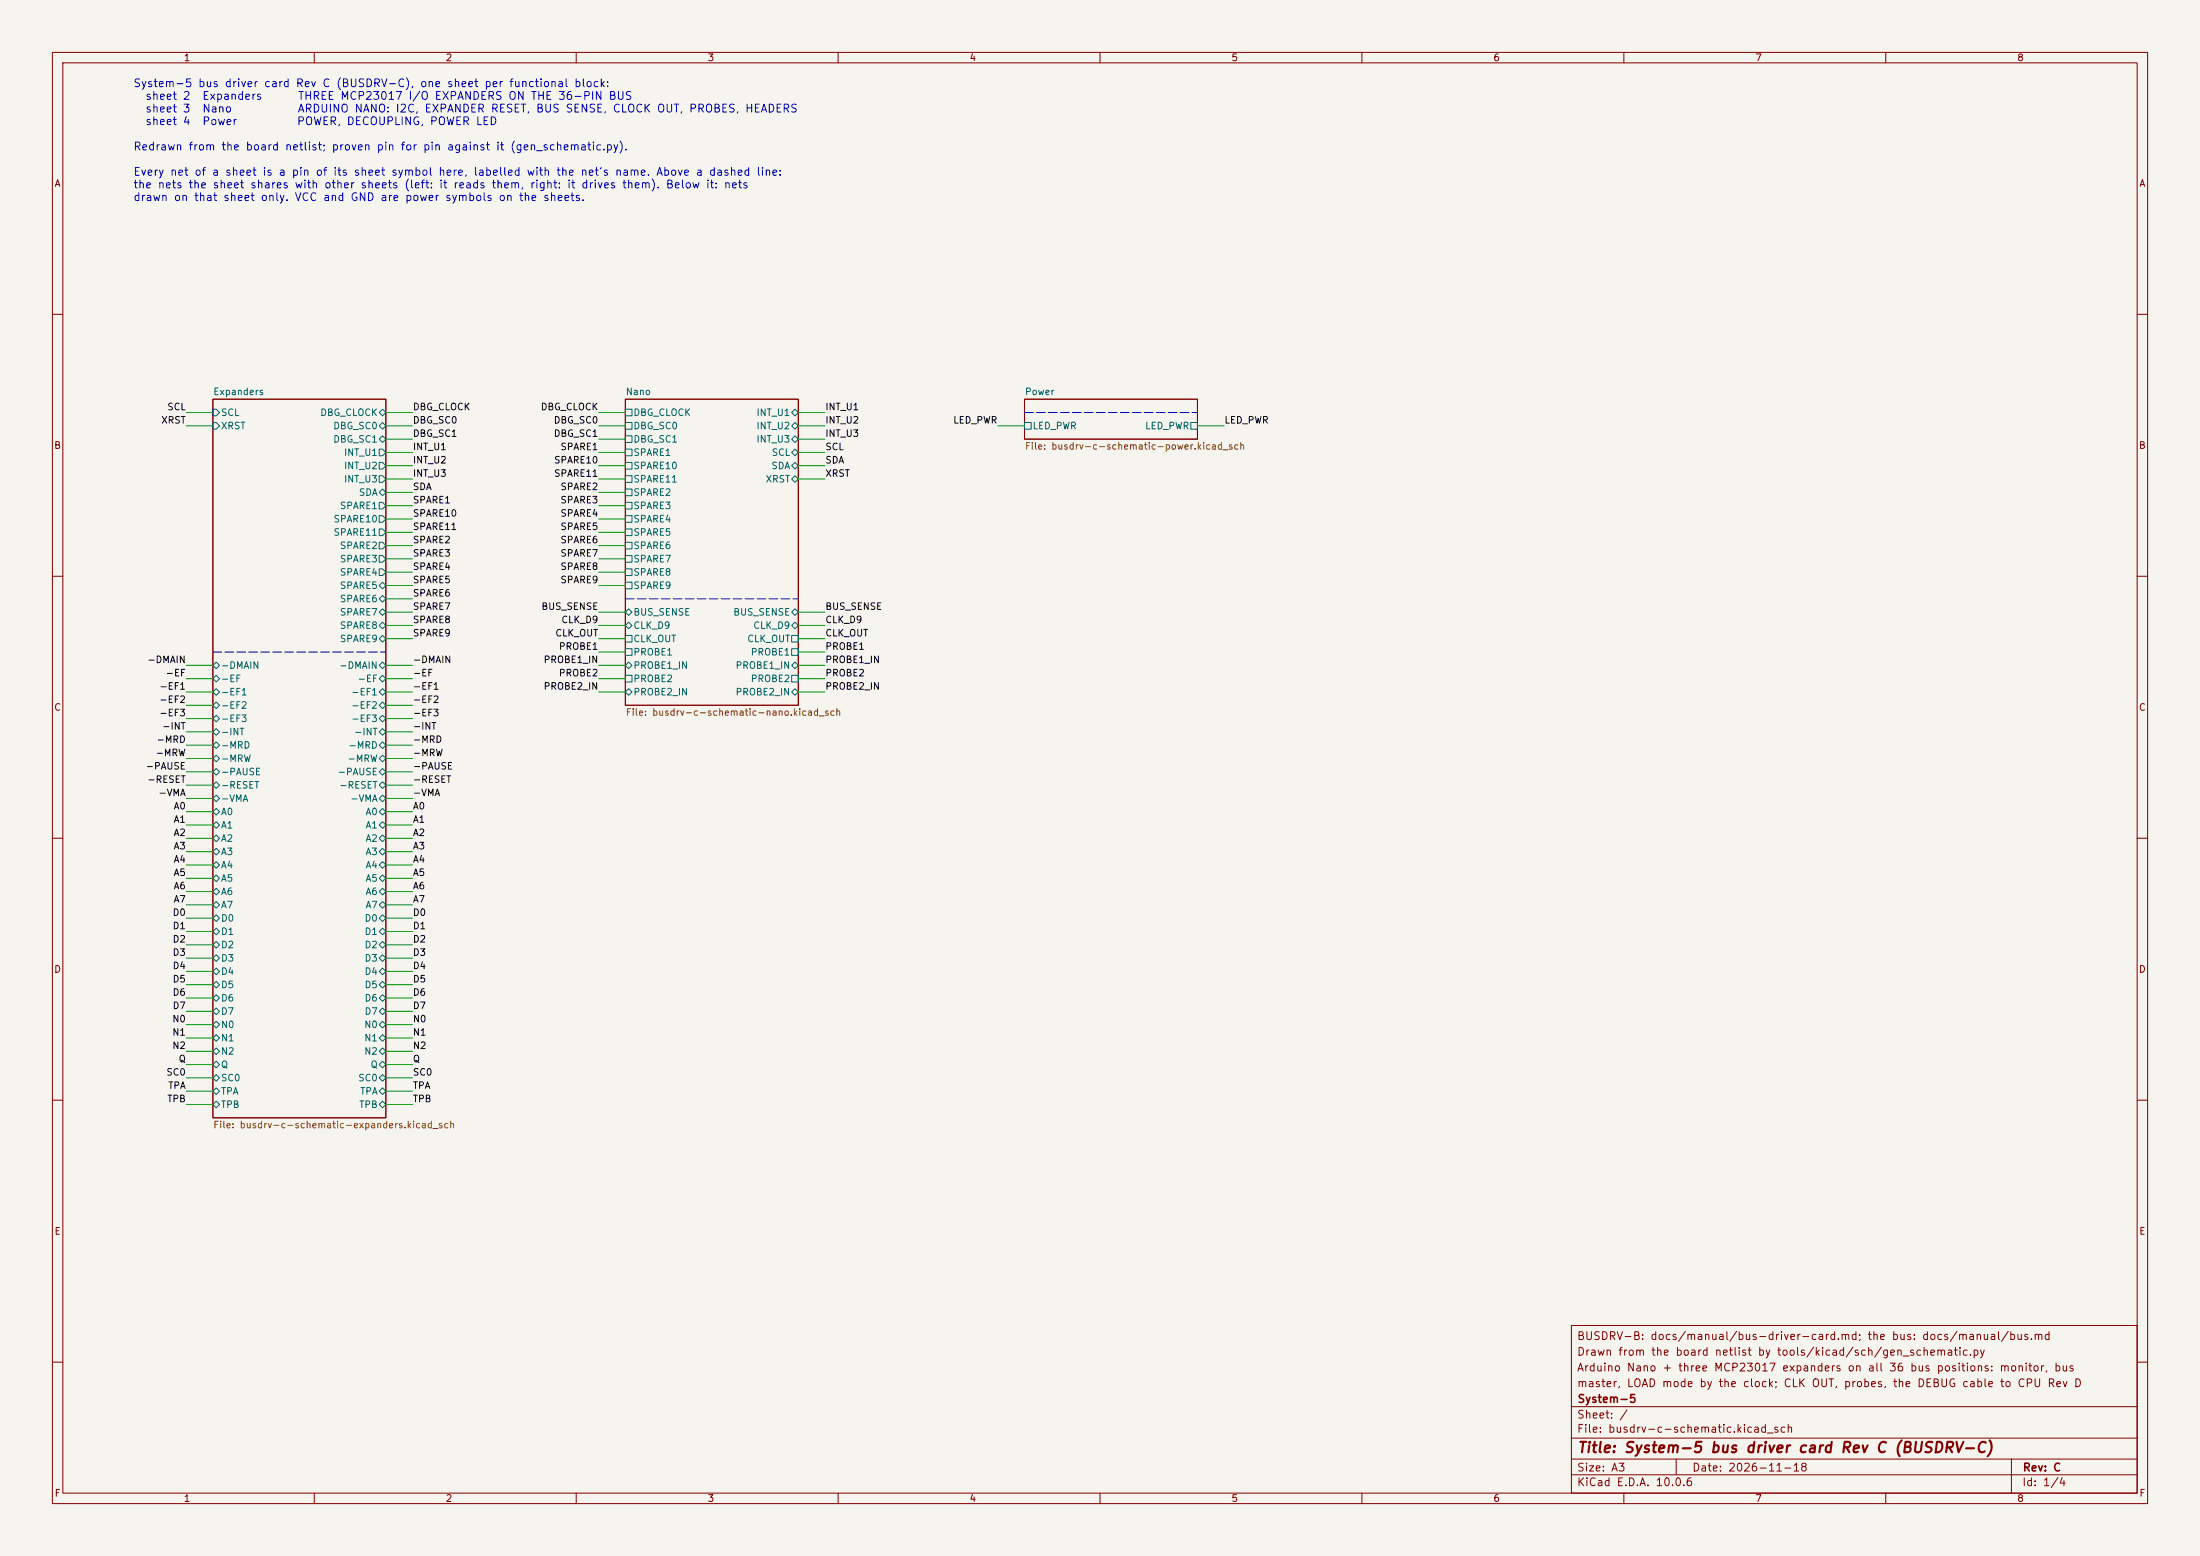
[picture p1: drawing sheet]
<svg xmlns="http://www.w3.org/2000/svg" width="420mm" height="297mm" viewBox="0 0 420 297" stroke-linecap="round" stroke-linejoin="round" font-family="sans-serif">
<path d="M0 0h420v297h-420z" fill="#f5f4ef" stroke="#f5f4ef" stroke-width=".19"/>
<g fill="none" stroke="#840000" stroke-width=".19">
<path d="M10 10h400v277h-400zM12 12h396v273h-396zM60 10v2M110 10v2M160 10v2M210 10v2M260 10v2M310 10v2M360 10v2M10 60h2M40.6 76.2h33.1v137.2h-33.1zM119.4 76.2h33v58.4h-33z"/>
<path d="M195.6 76.2h33v7.6h-33zM408 60h2M10 110h2M408 110h2M10 160h2M408 160h2M10 210h2M408 210h2M300 253h108v32h-108zM10 260h2M300 278.5h108M300 274.5h108"/>
<path d="M300 268.5h108M320 278.5v3M384 278.5v6.5M408 260h2M60 285v2M110 285v2M160 285v2M210 285v2M260 285v2M300 281.5h108M310 285v2M360 285v2"/>
</g>
<g fill="none" stroke="#006464" stroke-width=".19">
<path d="M40.6 78.1h.7l.6 .6-.6 .7h-.7zM72.4 78.7l.6-.6 .7 .6-.7 .7zM119.4 78.1h1.2v1.3h-1.2zM151.1 78.7l.7-.6 .6 .6-.6 .7zM40.6 80.6h.7l.6 .7-.6 .6h-.7zM72.4 81.3l.6-.7 .7 .7-.7 .6zM72.4 85.7h.6l.7 .7-.7 .6h-.6zM72.4 88.3h.6l.7 .6-.7 .6h-.6zM72.4 90.8h.6l.7 .6-.7 .7h-.6zM72.4 94l.6-.7 .7 .7-.7 .6zM72.4 95.9h.6l.7 .6-.7 .7h-.6zM72.4 98.4h.6l.7 .7-.7 .6h-.6z"/>
<path d="M73 83.2l.7 .6-.7 .7-.6-.7zM119.4 80.6h1.2v1.3h-1.2zM119.4 83.2h1.2v1.3h-1.2zM119.4 85.7h1.2v1.3h-1.2zM119.4 88.3h1.2v1.2h-1.2zM119.4 90.8h1.2v1.3h-1.2zM119.4 93.3h1.2v1.3h-1.2zM119.4 95.9h1.2v1.3h-1.2zM119.4 98.4h1.2v1.3h-1.2zM151.1 81.3l.7-.7 .6 .7-.6 .6zM151.1 86.4l.7-.7 .6 .7-.6 .6zM151.1 88.9l.7-.6 .6 .6-.6 .6z"/>
<path d="M151.1 91.4l.7-.6 .6 .6-.6 .7zM151.8 83.2l.6 .6-.6 .7-.7-.7zM195.6 80.6h1.2v1.3h-1.2zM227.3 80.6h1.3v1.3h-1.3zM72.4 101h.6l.7 .6-.7 .6h-.6zM72.4 103.5h.6l.7 .6-.7 .7h-.6zM72.4 106h.6l.7 .7-.7 .6h-.6zM72.4 108.6h.6l.7 .6-.7 .7h-.6zM72.4 111.8l.6-.7 .7 .7-.7 .6zM72.4 114.3l.6-.6 .7 .6-.7 .6zM72.4 116.8l.6-.6 .7 .6-.7 .7zM72.4 119.4l.6-.7 .7 .7-.7 .6z"/>
<path d="M119.4 101h1.2v1.2h-1.2zM119.4 103.5h1.2v1.3h-1.2zM119.4 106h1.2v1.3h-1.2zM119.4 108.6h1.2v1.3h-1.2zM119.4 111.1h1.2v1.3h-1.2zM119.4 116.8l.6-.6 .6 .6-.6 .7zM119.4 119.4l.6-.7 .6 .7-.6 .6zM151.1 116.8l.7-.6 .6 .6-.6 .7zM151.1 119.4l.7-.7 .6 .7-.6 .6zM40.6 129.5l.7-.6 .6 .6-.6 .7zM40.6 132.1l.7-.7 .6 .7-.6 .6zM40.6 134.6l.7-.6 .6 .6-.6 .7z"/>
<path d="M40.6 137.2l.7-.7 .6 .7-.6 .6zM40.6 139.7l.7-.6 .6 .6-.6 .6zM41.3 126.4l.6 .6-.6 .6-.7-.6zM72.4 121.9l.6-.6 .7 .6-.7 .7zM72.4 129.5l.6-.6 .7 .6-.7 .7zM72.4 132.1l.6-.7 .7 .7-.7 .6zM72.4 134.6l.6-.6 .7 .6-.7 .7zM72.4 137.2l.6-.7 .7 .7-.7 .6zM72.4 139.7l.6-.6 .7 .6-.7 .6zM73 126.4l.7 .6-.7 .6-.6-.6zM119.4 121.3h1.2v1.3h-1.2zM119.4 123.8h1.2v1.3h-1.2z"/>
<path d="M119.4 128.9h1.2v1.3h-1.2zM119.4 132.1l.6-.7 .6 .7-.6 .6zM120 126.4l.6 .6-.6 .6-.6-.6zM151.1 121.3h1.3v1.3h-1.3zM151.1 123.8h1.3v1.3h-1.3zM151.1 128.9h1.3v1.3h-1.3zM151.1 132.1l.7-.7 .6 .7-.6 .6zM151.8 126.4l.6 .6-.6 .6-.7-.6zM40.6 142.2l.7-.6 .6 .6-.6 .7zM40.6 149.9l.7-.7 .6 .7-.6 .6zM40.6 152.4l.7-.6 .6 .6-.6 .6zM40.6 154.9l.7-.6 .6 .6-.6 .7z"/>
<path d="M40.6 157.5l.7-.7 .6 .7-.6 .6zM41.3 144.1l.6 .7-.6 .6-.7-.6zM41.3 146.7l.6 .6-.6 .7-.7-.7zM72.4 142.2l.6-.6 .7 .6-.7 .7zM72.4 149.9l.6-.7 .7 .7-.7 .6zM72.4 152.4l.6-.6 .7 .6-.7 .6zM72.4 154.9l.6-.6 .7 .6-.7 .7zM72.4 157.5l.6-.7 .7 .7-.7 .6zM73 144.1l.7 .7-.7 .6-.6-.6zM73 146.7l.7 .6-.7 .7-.6-.7zM40.6 160l.7-.6 .6 .6-.6 .7zM40.6 162.6l.7-.7 .6 .7-.6 .6z"/>
<path d="M40.6 170.2l.7-.7 .6 .7-.6 .6zM40.6 175.3l.7-.7 .6 .7-.6 .6zM40.6 177.8l.7-.6 .6 .6-.6 .6zM41.3 164.5l.6 .6-.6 .6-.7-.6zM41.3 167l.6 .6-.6 .7-.7-.7zM41.3 172.1l.6 .6-.6 .7-.7-.7zM72.4 160l.6-.6 .7 .6-.7 .7zM72.4 162.6l.6-.7 .7 .7-.7 .6zM72.4 170.2l.6-.7 .7 .7-.7 .6zM72.4 175.3l.6-.7 .7 .7-.7 .6zM72.4 177.8l.6-.6 .7 .6-.7 .6zM73 164.5l.7 .6-.7 .6-.6-.6z"/>
<path d="M73 167l.7 .6-.7 .7-.6-.7zM73 172.1l.7 .6-.7 .7-.6-.7zM40.6 180.3l.7-.6 .6 .6-.6 .7zM40.6 185.4l.7-.6 .6 .6-.6 .7zM40.6 188l.7-.7 .6 .7-.6 .6zM40.6 193l.7-.6 .6 .6-.6 .7zM40.6 195.6l.7-.7 .6 .7-.6 .6zM40.6 198.1l.7-.6 .6 .6-.6 .7zM41.3 182.2l.6 .7-.6 .6-.7-.6zM41.3 189.9l.6 .6-.6 .6-.7-.6zM72.4 180.3l.6-.6 .7 .6-.7 .7zM72.4 185.4l.6-.6 .7 .6-.7 .7z"/>
<path d="M72.4 188l.6-.7 .7 .7-.7 .6zM72.4 190.5l.6-.6 .7 .6-.7 .6zM72.4 193l.6-.6 .7 .6-.7 .7zM72.4 195.6l.6-.7 .7 .7-.7 .6zM72.4 198.1l.6-.6 .7 .6-.7 .7zM73 182.2l.7 .7-.7 .6-.6-.6zM40.6 203.2l.7-.6 .6 .6-.6 .6zM40.6 205.7l.7-.6 .6 .6-.6 .7zM40.6 208.3l.7-.7 .6 .7-.6 .6zM40.6 210.8l.7-.6 .6 .6-.6 .7zM41.3 200l.6 .7-.6 .6-.7-.6zM72.4 200.7l.6-.7 .7 .7-.7 .6z"/>
<path d="M72.4 203.2l.6-.6 .7 .6-.7 .6zM72.4 205.7l.6-.6 .7 .6-.7 .7zM72.4 208.3l.6-.7 .7 .7-.7 .6zM72.4 210.8l.6-.6 .7 .6-.7 .7z"/>
</g>
<path d="M195.6 78.7h33M119.4 114.3h33M40.6 124.5h33.1" fill="none" stroke="#0000c2" stroke-width=".19" stroke-dasharray="1.7 .6"/>
<g fill="none" stroke="#009600" stroke-width=".19">
<path d="M35.6 78.7h5M73.7 78.7h5M114.3 78.7h5.1M152.4 78.7h5.1M35.6 81.3h5M73.7 88.9h5M73.7 81.3h5M73.7 96.5h5M73.7 99.1h5M73.7 91.4h5M73.7 86.4h5M73.7 83.8h5"/>
<path d="M73.7 94h5M114.3 88.9h5.1M114.3 81.3h5.1M114.3 96.5h5.1M114.3 99.1h5.1M114.3 91.4h5.1M114.3 86.4h5.1M114.3 83.8h5.1M114.3 94h5.1M152.4 88.9h5.1M152.4 81.3h5.1M152.4 91.4h5.1"/>
<path d="M152.4 86.4h5.1M152.4 83.8h5.1M190.5 81.3h5.1M228.6 81.3h5.1M73.7 101.6h5M73.7 104.1h5M73.7 106.7h5M73.7 109.2h5M73.7 116.8h5M73.7 119.4h5M73.7 111.8h5M73.7 114.3h5"/>
<path d="M114.3 101.6h5.1M114.3 104.1h5.1M114.3 106.7h5.1M114.3 109.2h5.1M114.3 116.8h5.1M114.3 119.4h5.1M114.3 111.8h5.1M152.4 116.8h5.1M152.4 119.4h5.1M35.6 127h5M35.6 129.5h5M35.6 137.2h5"/>
<path d="M35.6 139.7h5M35.6 132.1h5M35.6 134.6h5M73.7 127h5M73.7 129.5h5M73.7 137.2h5M73.7 139.7h5M73.7 121.9h5M73.7 132.1h5M73.7 134.6h5M114.3 127h5.1M114.3 129.5h5.1"/>
<path d="M114.3 121.9h5.1M114.3 124.5h5.1M114.3 132.1h5.1M152.4 127h5.1M152.4 129.5h5.1M152.4 121.9h5.1M152.4 124.5h5.1M152.4 132.1h5.1M35.6 142.2h5M35.6 144.8h5M35.6 147.3h5M35.6 149.9h5"/>
<path d="M35.6 152.4h5M35.6 157.5h5M35.6 154.9h5M73.7 142.2h5M73.7 144.8h5M73.7 147.3h5M73.7 149.9h5M73.7 152.4h5M73.7 157.5h5M73.7 154.9h5M35.6 160h5M35.6 162.6h5"/>
<path d="M35.6 165.1h5M35.6 167.6h5M35.6 170.2h5M35.6 172.7h5M35.6 175.3h5M35.6 177.8h5M73.7 160h5M73.7 162.6h5M73.7 165.1h5M73.7 167.6h5M73.7 170.2h5M73.7 172.7h5"/>
<path d="M73.7 175.3h5M73.7 177.8h5M35.6 198.1h5M35.6 195.6h5M35.6 193h5M35.6 190.5h5M35.6 188h5M35.6 185.4h5M35.6 182.9h5M35.6 180.3h5M73.7 198.1h5M73.7 195.6h5"/>
<path d="M73.7 193h5M73.7 190.5h5M73.7 188h5M73.7 185.4h5M73.7 182.9h5M73.7 180.3h5M35.6 210.8h5M35.6 208.3h5M35.6 205.7h5M35.6 203.2h5M35.6 200.7h5M73.7 210.8h5"/>
<path d="M73.7 208.3h5M73.7 205.7h5M73.7 203.2h5M73.7 200.7h5"/>
</g>
<text font-size="2" fill="#840000" x="301" y="277.8">Title: System-5 bus driver card Rev C (BUSDRV-C)</text>
<g font-size="1.5" fill="#0000c2">
<text x="25.4" y="17">System-5 bus driver card Rev C (BUSDRV-C), one sheet per functional block:</text>
<text x="27.6" y="19.4">sheet 2</text>
<text x="27.6" y="21.8">sheet 3</text>
<text x="38.5" y="19.4">Expanders</text>
<text x="38.5" y="21.8">Nano</text>
<text x="56.7" y="21.8">ARDUINO NANO: I2C, EXPANDER RESET, BUS SENSE, CLOCK OUT, PROBES, HEADERS</text>
<text x="56.8" y="19.4">THREE MCP23017 I/O EXPANDERS ON THE 36-PIN BUS</text>
<text x="25.4" y="29.1">Redrawn from the board netlist; proven pin for pin against it (gen_schematic.py).</text>
<text x="27.6" y="24.3">sheet 4</text>
<text x="38.5" y="24.3">Power</text>
<text x="56.6" y="24.3">POWER, DECOUPLING, POWER LED</text>
<text x="25.4" y="33.9">Every net of a sheet is a pin of its sheet symbol here, labelled with the net's name. Above a dashed line:</text>
<text x="25.4" y="36.3">the nets the sheet shares with other sheets (left: it reads them, right: it drives them). Below it: nets</text>
<text x="25.4" y="38.7">drawn on that sheet only. VCC and GND are power symbols on the sheets.</text>
</g>
<g font-size="1.5" fill="#840000">
<text x="300.9" y="256.1">BUSDRV-B: docs/manual/bus-driver-card.md; the bus: docs/manual/bus.md</text>
<text x="300.9" y="262.1">Arduino Nano + three MCP23017 expanders on all 36 bus positions: monitor, bus</text>
<text x="300.9" y="259.1">Drawn from the board netlist by tools/kicad/sch/gen_schematic.py</text>
<text x="300.9" y="265.1">master, LOAD mode by the clock; CLK OUT, probes, the DEBUG cable to CPU Rev D</text>
<text x="301" y="268.1">System-5</text>
<text x="300.9" y="273.8">File: busdrv-c-schematic.kicad_sch</text>
<text x="300.9" y="271.1">Sheet: /</text>
<text x="300.9" y="281.2">Size: A3</text>
<text x="322.9" y="281.2">Date: 2026-11-18</text>
<text x="386" y="281.2">Rev: C</text>
<text x="300.9" y="284">KiCad E.D.A. 10.0.6</text>
<text x="385.9" y="284">Id: 1/4</text>
</g>
<g font-size="1.3" fill="#840000">
<text x="35" y="12">1</text>
<text x="85" y="12">2</text>
<text x="135" y="12">3</text>
<text x="185" y="12">4</text>
<text x="235" y="12">5</text>
<text x="285" y="12">6</text>
<text x="335" y="12">7</text>
<text x="385" y="12">8</text>
<text x="10.3" y="36">A</text>
<text x="408.3" y="36">A</text>
<text x="10.2" y="86">B</text>
<text x="408.2" y="86">B</text>
<text x="10.2" y="136">C</text>
<text x="408.2" y="136">C</text>
<text x="10.2" y="186">D</text>
<text x="408.2" y="186">D</text>
<text x="10.3" y="236">E</text>
<text x="408.3" y="236">E</text>
<text x="10.3" y="286">F</text>
<text x="35" y="287">1</text>
<text x="85" y="287">2</text>
<text x="135" y="287">3</text>
<text x="185" y="287">4</text>
<text x="235" y="287">5</text>
<text x="285" y="287">6</text>
<text x="335" y="287">7</text>
<text x="385" y="287">8</text>
<text x="408.3" y="286">F</text>
</g>
<g font-size="1.3" fill="#006464">
<text x="40.6" y="75.7">Expanders</text>
<text x="119.4" y="75.7">Nano</text>
<text x="195.6" y="75.7">Power</text>
<text x="42.1" y="79.7">SCL</text>
<text x="42.1" y="82.2">XRST</text>
<text x="61" y="79.7">DBG_CLOCK</text>
<text x="63.5" y="82.2">DBG_SC0</text>
<text x="120.8" y="79.7">DBG_CLOCK</text>
<text x="120.8" y="82.2">DBG_SC0</text>
<text x="144.3" y="79.7">INT_U1</text>
<text x="144.3" y="82.2">INT_U2</text>
<text x="197" y="82.2">LED_PWR</text>
<text x="218.5" y="82.2">LED_PWR</text>
<text x="63.5" y="84.8">DBG_SC1</text>
<text x="65.6" y="87.3">INT_U1</text>
<text x="65.6" y="89.9">INT_U2</text>
<text x="120.8" y="84.8">DBG_SC1</text>
<text x="120.8" y="87.3">SPARE1</text>
<text x="120.8" y="89.9">SPARE10</text>
<text x="144.3" y="84.8">INT_U3</text>
<text x="147.1" y="89.9">SDA</text>
<text x="147.2" y="87.3">SCL</text>
<text x="65.6" y="92.4">INT_U3</text>
<text x="68.4" y="94.9">SDA</text>
<text x="120.8" y="92.4">SPARE11</text>
<text x="120.8" y="94.9">SPARE2</text>
<text x="146.1" y="92.4">XRST</text>
<text x="63.6" y="100">SPARE10</text>
<text x="64.8" y="97.5">SPARE1</text>
<text x="120.8" y="97.5">SPARE3</text>
<text x="120.8" y="100">SPARE4</text>
<text x="63.6" y="102.6">SPARE11</text>
<text x="64.8" y="105.1">SPARE2</text>
<text x="64.8" y="107.6">SPARE3</text>
<text x="120.8" y="102.6">SPARE5</text>
<text x="120.8" y="105.1">SPARE6</text>
<text x="120.8" y="107.6">SPARE7</text>
<text x="64.8" y="110.2">SPARE4</text>
<text x="64.8" y="112.7">SPARE5</text>
<text x="120.8" y="110.2">SPARE8</text>
<text x="120.8" y="112.7">SPARE9</text>
<text x="64.8" y="115.3">SPARE6</text>
<text x="64.8" y="117.8">SPARE7</text>
<text x="120.8" y="117.8">BUS_SENSE</text>
<text x="139.9" y="117.8">BUS_SENSE</text>
<text x="64.8" y="120.3">SPARE8</text>
<text x="64.8" y="122.9">SPARE9</text>
<text x="120.8" y="120.3">CLK_D9</text>
<text x="120.8" y="122.9">CLK_OUT</text>
<text x="120.8" y="125.4">PROBE1</text>
<text x="142.5" y="122.9">CLK_OUT</text>
<text x="143.2" y="125.4">PROBE1</text>
<text x="143.7" y="120.3">CLK_D9</text>
<text x="42.1" y="128">-DMAIN</text>
<text x="42.1" y="130.5">-EF</text>
<text x="64.7" y="128">-DMAIN</text>
<text x="68.2" y="130.5">-EF</text>
<text x="120.8" y="128">PROBE1_IN</text>
<text x="120.8" y="130.5">PROBE2</text>
<text x="140.3" y="128">PROBE1_IN</text>
<text x="143.2" y="130.5">PROBE2</text>
<text x="42.1" y="133">-EF1</text>
<text x="42.1" y="135.6">-EF2</text>
<text x="67" y="133">-EF1</text>
<text x="67" y="135.6">-EF2</text>
<text x="120.8" y="133">PROBE2_IN</text>
<text x="140.3" y="133">PROBE2_IN</text>
<text x="42.1" y="138.1">-EF3</text>
<text x="42.1" y="140.7">-INT</text>
<text x="42.1" y="143.2">-MRD</text>
<text x="66.4" y="143.2">-MRD</text>
<text x="67" y="138.1">-EF3</text>
<text x="67.5" y="140.7">-INT</text>
<text x="42.1" y="145.7">-MRW</text>
<text x="42.1" y="148.3">-PAUSE</text>
<text x="64.4" y="148.3">-PAUSE</text>
<text x="66.2" y="145.7">-MRW</text>
<text x="42.1" y="150.8">-RESET</text>
<text x="42.1" y="153.4">-VMA</text>
<text x="42.1" y="155.9">A0</text>
<text x="64.7" y="150.8">-RESET</text>
<text x="66.8" y="153.4">-VMA</text>
<text x="69.7" y="155.9">A0</text>
<text x="42.1" y="158.4">A1</text>
<text x="42.1" y="161">A2</text>
<text x="69.7" y="158.4">A1</text>
<text x="69.7" y="161">A2</text>
<text x="42.1" y="163.5">A3</text>
<text x="42.1" y="166.1">A4</text>
<text x="69.7" y="163.5">A3</text>
<text x="69.7" y="166.1">A4</text>
<text x="42.1" y="168.6">A5</text>
<text x="42.1" y="171.1">A6</text>
<text x="42.1" y="173.7">A7</text>
<text x="69.7" y="168.6">A5</text>
<text x="69.7" y="171.1">A6</text>
<text x="69.7" y="173.7">A7</text>
<text x="42.1" y="176.2">D0</text>
<text x="42.1" y="178.8">D1</text>
<text x="69.5" y="176.2">D0</text>
<text x="69.5" y="178.8">D1</text>
<text x="42.1" y="181.3">D2</text>
<text x="42.1" y="183.8">D3</text>
<text x="69.5" y="181.3">D2</text>
<text x="69.5" y="183.8">D3</text>
<text x="42.1" y="186.4">D4</text>
<text x="42.1" y="188.9">D5</text>
<text x="42.1" y="191.5">D6</text>
<text x="69.5" y="186.4">D4</text>
<text x="69.5" y="188.9">D5</text>
<text x="69.5" y="191.5">D6</text>
<text x="42.1" y="194">D7</text>
<text x="42.1" y="196.5">N0</text>
<text x="69.4" y="196.5">N0</text>
<text x="69.5" y="194">D7</text>
<text x="42.1" y="199.1">N1</text>
<text x="42.1" y="201.6">N2</text>
<text x="69.4" y="199.1">N1</text>
<text x="69.4" y="201.6">N2</text>
<text x="42.1" y="204.2">Q</text>
<text x="42.1" y="206.7">SC0</text>
<text x="42.1" y="209.2">TPA</text>
<text x="68.3" y="206.7">SC0</text>
<text x="68.6" y="209.2">TPA</text>
<text x="70.6" y="204.2">Q</text>
<text x="42.1" y="211.8">TPB</text>
<text x="68.5" y="211.8">TPB</text>
</g>
<g font-size="1.3" fill="#0f0f0f">
<text x="30.7" y="81.2">XRST</text>
<text x="31.8" y="78.6">SCL</text>
<text x="78.7" y="78.6">DBG_CLOCK</text>
<text x="78.7" y="81.2">DBG_SC0</text>
<text x="78.7" y="83.7">DBG_SC1</text>
<text x="103.1" y="78.6">DBG_CLOCK</text>
<text x="105.6" y="83.7">DBG_SC1</text>
<text x="105.6" y="81.2">DBG_SC0</text>
<text x="157.5" y="78.6">INT_U1</text>
<text x="157.5" y="83.7">INT_U3</text>
<text x="157.5" y="81.2">INT_U2</text>
<text x="181.9" y="81.2">LED_PWR</text>
<text x="233.7" y="81.2">LED_PWR</text>
<text x="78.7" y="88.8">INT_U2</text>
<text x="78.7" y="86.2">INT_U1</text>
<text x="105.7" y="88.8">SPARE10</text>
<text x="106.9" y="86.2">SPARE1</text>
<text x="157.5" y="88.8">SDA</text>
<text x="157.5" y="86.2">SCL</text>
<text x="78.7" y="91.3">INT_U3</text>
<text x="78.7" y="93.9">SDA</text>
<text x="105.7" y="91.3">SPARE11</text>
<text x="106.9" y="93.9">SPARE2</text>
<text x="157.5" y="91.3">XRST</text>
<text x="78.7" y="96.4">SPARE1</text>
<text x="78.7" y="98.9">SPARE10</text>
<text x="78.7" y="101.5">SPARE11</text>
<text x="106.9" y="101.5">SPARE5</text>
<text x="106.9" y="98.9">SPARE4</text>
<text x="106.9" y="96.4">SPARE3</text>
<text x="78.7" y="104">SPARE2</text>
<text x="78.7" y="106.6">SPARE3</text>
<text x="106.9" y="106.6">SPARE7</text>
<text x="106.9" y="104">SPARE6</text>
<text x="78.7" y="109.1">SPARE4</text>
<text x="78.7" y="111.6">SPARE5</text>
<text x="106.9" y="111.6">SPARE9</text>
<text x="106.9" y="109.1">SPARE8</text>
<text x="78.7" y="114.2">SPARE6</text>
<text x="78.7" y="116.7">SPARE7</text>
<text x="78.7" y="119.3">SPARE8</text>
<text x="103.2" y="116.7">BUS_SENSE</text>
<text x="107.1" y="119.3">CLK_D9</text>
<text x="157.5" y="119.3">CLK_D9</text>
<text x="157.5" y="116.7">BUS_SENSE</text>
<text x="78.7" y="121.8">SPARE9</text>
<text x="105.9" y="121.8">CLK_OUT</text>
<text x="106.6" y="124.3">PROBE1</text>
<text x="157.5" y="124.3">PROBE1</text>
<text x="157.5" y="121.8">CLK_OUT</text>
<text x="28" y="126.9">-DMAIN</text>
<text x="30.3" y="132">-EF1</text>
<text x="31.5" y="129.4">-EF</text>
<text x="78.7" y="126.9">-DMAIN</text>
<text x="78.7" y="129.4">-EF</text>
<text x="78.7" y="132">-EF1</text>
<text x="103.7" y="132">PROBE2_IN</text>
<text x="103.7" y="126.9">PROBE1_IN</text>
<text x="106.6" y="129.4">PROBE2</text>
<text x="157.5" y="132">PROBE2_IN</text>
<text x="157.5" y="129.4">PROBE2</text>
<text x="157.5" y="126.9">PROBE1_IN</text>
<text x="30.3" y="137">-EF3</text>
<text x="30.3" y="134.5">-EF2</text>
<text x="78.7" y="134.5">-EF2</text>
<text x="78.7" y="137">-EF3</text>
<text x="29.8" y="142.1">-MRD</text>
<text x="30.9" y="139.6">-INT</text>
<text x="78.7" y="139.6">-INT</text>
<text x="78.7" y="142.1">-MRD</text>
<text x="27.7" y="147.2">-PAUSE</text>
<text x="28" y="149.7">-RESET</text>
<text x="29.6" y="144.7">-MRW</text>
<text x="78.7" y="144.7">-MRW</text>
<text x="78.7" y="147.2">-PAUSE</text>
<text x="78.7" y="149.7">-RESET</text>
<text x="30.1" y="152.3">-VMA</text>
<text x="33" y="154.8">A0</text>
<text x="78.7" y="152.3">-VMA</text>
<text x="78.7" y="154.8">A0</text>
<text x="33" y="157.4">A1</text>
<text x="33" y="159.9">A2</text>
<text x="78.7" y="157.4">A1</text>
<text x="78.7" y="159.9">A2</text>
<text x="33" y="162.4">A3</text>
<text x="33" y="165">A4</text>
<text x="33" y="167.5">A5</text>
<text x="78.7" y="167.5">A5</text>
<text x="78.7" y="165">A4</text>
<text x="78.7" y="162.4">A3</text>
<text x="33" y="170.1">A6</text>
<text x="33" y="172.6">A7</text>
<text x="78.7" y="172.6">A7</text>
<text x="78.7" y="170.1">A6</text>
<text x="32.9" y="175.1">D0</text>
<text x="32.9" y="177.7">D1</text>
<text x="78.7" y="177.7">D1</text>
<text x="78.7" y="175.1">D0</text>
<text x="32.9" y="180.2">D2</text>
<text x="32.9" y="182.8">D3</text>
<text x="32.9" y="185.3">D4</text>
<text x="78.7" y="180.2">D2</text>
<text x="78.7" y="182.8">D3</text>
<text x="78.7" y="185.3">D4</text>
<text x="32.9" y="187.8">D5</text>
<text x="32.9" y="190.4">D6</text>
<text x="78.7" y="187.8">D5</text>
<text x="78.7" y="190.4">D6</text>
<text x="32.8" y="195.5">N0</text>
<text x="32.8" y="198">N1</text>
<text x="32.9" y="192.9">D7</text>
<text x="78.7" y="192.9">D7</text>
<text x="78.7" y="195.5">N0</text>
<text x="78.7" y="198">N1</text>
<text x="32.8" y="200.5">N2</text>
<text x="34" y="203.1">Q</text>
<text x="78.7" y="200.5">N2</text>
<text x="78.7" y="203.1">Q</text>
<text x="31.6" y="205.6">SC0</text>
<text x="32" y="208.2">TPA</text>
<text x="78.7" y="205.6">SC0</text>
<text x="78.7" y="208.2">TPA</text>
<text x="31.8" y="210.7">TPB</text>
<text x="78.7" y="210.7">TPB</text>
</g>
<g font-size="1.3" fill="#725600">
<text x="195.6" y="86.1">File: busdrv-c-schematic-power.kicad_sch</text>
<text x="119.4" y="136.9">File: busdrv-c-schematic-nano.kicad_sch</text>
<text x="40.6" y="215.7">File: busdrv-c-schematic-expanders.kicad_sch</text>
</g>
</svg>
